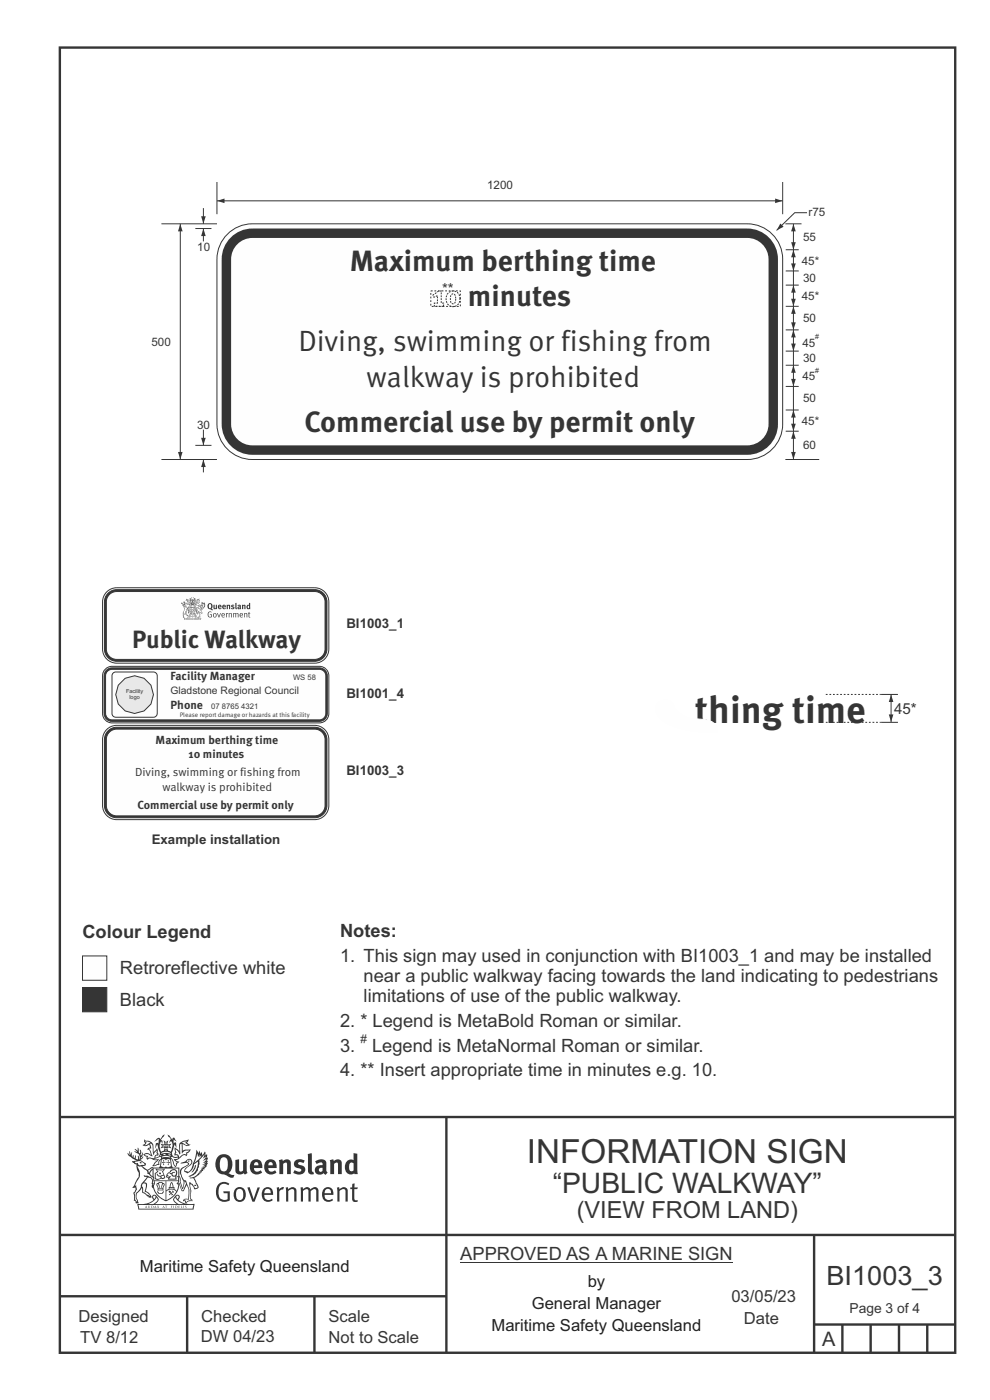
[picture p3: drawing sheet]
<svg xmlns="http://www.w3.org/2000/svg" width="210mm" height="297mm" viewBox="0 0 210 297" stroke-linecap="round" stroke-linejoin="round" font-family="sans-serif">
<path d="M48.6 49.3a7.5 7.5 0 0 1 4.9-1.8h105a7.5 7.5 0 0 1 7.5 7.5v35a7.5 7.5 0 0 1-7.5 7.5h-105a7.5 7.5 0 0 1-7.5-7.5v-35a7.5 7.5 0 0 1 2.6-5.7z" fill-rule="evenodd" fill="#fefefe" stroke="#373435" stroke-width=".21"/>
<path d="M48.6 50.7a6.5 6.5 0 0 1 4.9-2.2h105a6.5 6.5 0 0 1 6.5 6.5v35a6.5 6.5 0 0 1-6.5 6.5h-105a6.5 6.5 0 0 1-6.5-6.5v-35a6.5 6.5 0 0 1 1.6-4.3z" fill-rule="evenodd" fill="#373435"/>
<path d="M50.1 52.1a4.5 4.5 0 0 1 3.4-1.6h105a4.5 4.5 0 0 1 4.5 4.5v35a4.5 4.5 0 0 1-4.5 4.5h-105a4.5 4.5 0 0 1-4.5-4.5v-35a4.5 4.5 0 0 1 1.1-2.9z" fill-rule="evenodd" fill="#fefefe"/>
<path d="M12.7 10.1h189.9v276.9h-189.9z" fill="none" stroke="#373435" stroke-width=".51"/>
<path d="M17.5 209.5h5.2v5.1h-5.2z" fill-rule="evenodd" fill="#373435" stroke="#373435" stroke-width=".21"/>
<path d="M17.5 202.8h5.2v5.2h-5.2z" fill-rule="evenodd" fill="#fefefe" stroke="#373435" stroke-width=".21"/>
<path d="M189 147.3v5.9" fill="none" stroke="#373435" stroke-width=".21"/>
<g fill="#373435">
<path d="M188.5 151.6h1l-.5 1.5z"/>
<path d="M189 147.3l.5 1.6h-1z"/>
</g>
<path d="M46 38.6v6.8M166 38.6v6.8M34.2 47.5h11.8M34.2 97.5h11.8M43.1 91.1v3.4M186.9 147.3h3.6M186.9 153.2h3.6" fill="none" stroke="#373435" stroke-width=".21"/>
<path d="M175.2 153.2h11.7M175.2 147.3h11.7" fill="none" stroke="#373435" stroke-width=".21" stroke-dasharray=".4 .4" stroke-linecap="butt"/>
<path d="M139.6 149.2a1.99 1.99 0 0 1 3.3 .8 5.8 5.8 0 0 0 5.7 2.6 4.2 4.2 0 0 1 3.3 1.3l.2 .7-.1 .8a25.8 25.8 0 0 1-10.2-1.8 4.4 4.4 0 0 1-2.7-3.4z" fill-rule="evenodd" fill="#fefefe" stroke="#fefefe" stroke-width=".21"/>
<path d="M42.7 92.9h.9l-.5 1.6z" fill="#373435"/>
<path d="M46 42.6h120" fill="none" stroke="#373435" stroke-width=".21"/>
<g fill="#373435">
<path d="M46 42.6l1.6-.5v1z"/>
<path d="M164.4 42.1l1.6 .5-1.6 .5z"/>
</g>
<path d="M171.2 45.1h-2.6l-3.9 3.8" fill="none" stroke="#373435" stroke-width=".21"/>
<path d="M165.5 47.4l.7 .7-1.5 .8z" fill="#373435"/>
<path d="M41.4 48.5h3.5M41.4 94.5h3.5M43.1 97.5v2.7" fill="none" stroke="#373435" stroke-width=".21"/>
<path d="M43.1 97.5l.5 1.6h-.9z" fill="#373435"/>
<path d="M43.1 44.1v3.4" fill="none" stroke="#373435" stroke-width=".21"/>
<path d="M42.7 45.9h.9l-.5 1.6z" fill="#373435"/>
<path d="M43.1 48.5v2.7" fill="none" stroke="#373435" stroke-width=".21"/>
<path d="M43.1 48.5l.5 1.6h-.9z" fill="#373435"/>
<path d="M38.2 47.5v50M166.6 47.5h3.4" fill="none" stroke="#373435" stroke-width=".21"/>
<g fill="#373435">
<path d="M37.8 95.9h.9l-.5 1.6z"/>
<path d="M38.2 47.5l.5 1.6h-.9z"/>
</g>
<path d="M168.3 87v4.5" fill="none" stroke="#373435" stroke-width=".21"/>
<g fill="#373435">
<path d="M167.8 89.9h1l-.5 1.6z"/>
<path d="M168.3 87l.5 1.6h-1z"/>
</g>
<path d="M166.7 87h2.7M166.7 91.5h2.7M168.3 91.5v6" fill="none" stroke="#373435" stroke-width=".21"/>
<g fill="#373435">
<path d="M168.3 91.5l.5 1.6h-1z"/>
<path d="M167.8 95.9h1l-.5 1.6z"/>
</g>
<path d="M168.3 77.5v9.5M166.6 97.5h7.2M166.7 82h2.7" fill="none" stroke="#373435" stroke-width=".21"/>
<g fill="#373435">
<path d="M167.8 80.4h1l-.5 1.6z"/>
<path d="M168.3 77.5l.5 1.6h-1z"/>
</g>
<path d="M166.7 77.5h2.7M166.7 74.5h2.7M168.3 70v7.5" fill="none" stroke="#373435" stroke-width=".21"/>
<g fill="#373435">
<path d="M167.8 72.9h1l-.5 1.6z"/>
<path d="M168.3 70l.5 1.6h-1z"/>
</g>
<path d="M166.7 70h2.7M168.3 65v5" fill="none" stroke="#373435" stroke-width=".21"/>
<g fill="#373435">
<path d="M168.3 65l.5 1.6h-1z"/>
<path d="M167.8 68.4h1l-.5 1.6z"/>
</g>
<path d="M166.7 65h2.7M168.3 60.5v4.5" fill="none" stroke="#373435" stroke-width=".21"/>
<g fill="#373435">
<path d="M167.8 63.4h1l-.5 1.6z"/>
<path d="M168.3 60.5l.5 1.6h-1z"/>
</g>
<path d="M166.7 57.5h2.7M168.3 53v7.5M166.7 60.5h2.7" fill="none" stroke="#373435" stroke-width=".21"/>
<g fill="#373435">
<path d="M167.8 55.9h1l-.5 1.6z"/>
<path d="M168.3 53l.5 1.6h-1z"/>
</g>
<path d="M166.7 53h2.7M168.3 47.5v5.5" fill="none" stroke="#373435" stroke-width=".21"/>
<g fill="#373435">
<path d="M168.3 47.5l.5 1.6h-1z"/>
<path d="M167.8 51.4h1l-.5 1.6z"/>
</g>
<path d="M91.4 61.7h6.2v3.3h-6.2z" fill="none" stroke="#373435" stroke-width=".21" stroke-dasharray=".4 .4" stroke-linecap="butt"/>
<path d="M22.3 141.9l.9-.5h.6h44a2.01 2.01 0 0 1 2 2v8a2.01 2.01 0 0 1-2 2h-44a2.01 2.01 0 0 1-2-2v-8v-.6z" fill-rule="evenodd" fill="#fefefe" stroke="#373435" stroke-width=".21"/>
<path d="M22.6 142.2l.7-.5h.5h44a1.69 1.69 0 0 1 1.6 1.7v8a1.69 1.69 0 0 1-1.6 1.6h-44a1.69 1.69 0 0 1-1.7-1.6v-8v-.5z" fill-rule="evenodd" fill="#373435" stroke="#373435" stroke-width=".21"/>
<path d="M23 142.3l.8-.3h44a1.37 1.37 0 0 1 1.3 1.4v8a1.37 1.37 0 0 1-1.3 1.3h-44a1.37 1.37 0 0 1-1.4-1.3v-8l.1-.5z" fill-rule="evenodd" fill="#fefefe" stroke="#373435" stroke-width=".21"/>
<path d="M24 142.8l.6-.2h8a.8 .8 0 0 1 .8 .8v8a.8 .8 0 0 1-.8 .8h-8a.8 .8 0 0 1-.8-.8v-8z" fill="none" stroke="#373435" stroke-width=".21"/>
<path d="M25.8 144.6l.8-.7 2-.5 2 .5 1.4 1.5 .6 2-.6 2-1.4 1.4-2 .6-2-.6-1.5-1.4-.5-2 .5-2z" fill-rule="evenodd" fill="#e6e7e8" stroke="#373435" stroke-width=".21"/>
<path d="M22.9 154.5l1.2-.5 .7-.1h42a3 3 0 0 1 3 3v14a3 3 0 0 1-3 3h-42a3 3 0 0 1-3-3v-14a3 3 0 0 1 1.1-2.4z" fill-rule="evenodd" fill="#fefefe" stroke="#373435" stroke-width=".21"/>
<path d="M23.1 154.9l1.1-.6h.6h42a2.61 2.61 0 0 1 2.6 2.6v14a2.61 2.61 0 0 1-2.6 2.6h-42a2.61 2.61 0 0 1-2.6-2.6v-14a2.6 2.6 0 0 1 .9-2z" fill-rule="evenodd" fill="#373435" stroke="#373435" stroke-width=".21"/>
<g fill="#fefefe" stroke="#373435" stroke-width=".21">
<path d="M23.2 155.3l1-.5 .6-.1h42a2.21 2.21 0 0 1 2.2 2.2v14a2.21 2.21 0 0 1-2.2 2.2h-42a2.21 2.21 0 0 1-2.2-2.2v-14v-.6z" fill-rule="evenodd"/>
<path d="M22.4 125.8a3 3 0 0 1 2.4-1.1h42a3 3 0 0 1 3 3v10a3 3 0 0 1-3 3h-42a3 3 0 0 1-3-3v-10v-.7z" fill-rule="evenodd"/>
</g>
<path d="M22.7 126.1a2.6 2.6 0 0 1 2.1-1h42a2.61 2.61 0 0 1 2.6 2.6v10a2.61 2.61 0 0 1-2.6 2.6h-42a2.61 2.61 0 0 1-2.6-2.6v-10v-.6z" fill-rule="evenodd" fill="#373435" stroke="#373435" stroke-width=".21"/>
<path d="M23.2 126.1l1-.5 .6-.1h42a2.21 2.21 0 0 1 2.2 2.2v10a2.21 2.21 0 0 1-2.2 2.2h-42a2.21 2.21 0 0 1-2.2-2.2v-10v-.6z" fill-rule="evenodd" fill="#fefefe" stroke="#373435" stroke-width=".21"/>
<g fill="#373435">
<path d="M44.4 128.2a.45 .45 0 0 0-.1 .5 .45 .45 0 0 0 .4 .3l.1-.7zM44.1 128.1a.63 .63 0 0 1 1 .2 .63 .63 0 0 1-.3 .9l.4 .1-.1 .1h-.3a.78 .78 0 0 1-.7-.4 .78 .78 0 0 1 0-.9z" fill-rule="evenodd"/>
<path d="M45.3 128.3h.2l.1 .8 .2-.1v-.7h.2l.1 .9h-.7z" fill-rule="evenodd"/>
<path d="M46.5 128.5v.2h.3l-.1-.2zM46.3 128.4a.41 .41 0 0 1 .5-.1 .41 .41 0 0 1 .2 .5h-.5v.2h.4l.1 .1a.49 .49 0 0 1-.7 0 .49 .49 0 0 1 0-.7z" fill-rule="evenodd"/>
<path d="M47.4 128.5v.2h.3l-.1-.2zM47.2 128.4a.41 .41 0 0 1 .6-.1 .41 .41 0 0 1 .1 .5h-.5v.2h.4l.1 .1a.49 .49 0 0 1-.7 0 .49 .49 0 0 1 0-.7z" fill-rule="evenodd"/>
<path d="M48.1 128.3l.2 .1a.29 .29 0 0 1 .3-.1 .29 .29 0 0 1 .2 .2v.7h-.2l-.1-.7-.2 .1v.6h-.2z" fill-rule="evenodd"/>
<path d="M49.1 128.4l.3-.1 .3 .1-.1 .1h-.3a.37 .37 0 0 1 .4 .5 .37 .37 0 0 1-.5 .2l-.2-.1 .1-.1h.4a.45 .45 0 0 1-.4-.6z" fill-rule="evenodd"/>
<path d="M49.9 127.9h.3v1.1l.1 .2-.4-.1z" fill-rule="evenodd"/>
<path d="M50.7 128.8l-.1 .2h.2l.1-.2zM50.4 128.4a.41 .41 0 0 1 .4-.1 .41 .41 0 0 1 .3 .3l.1 .5-.2 .2-.1-.1a.3 .3 0 0 1-.5-.1 .3 .3 0 0 1 .2-.4h.3l-.1-.2-.3 .1z" fill-rule="evenodd"/>
<path d="M51.3 128.3l.3 .1a.29 .29 0 0 1 .3-.1 .29 .29 0 0 1 .2 .2v.7h-.3v-.7l-.2 .1v.6h-.3z" fill-rule="evenodd"/>
<path d="M52.6 128.6v.4h.2v-.5zM52.8 127.9h.3v1.3a.69 .69 0 0 1-.8-.4l.2-.4 .3-.1z" fill-rule="evenodd"/>
<path d="M44.2 129.8l.4-.1 .3 .1-.1 .1a.47 .47 0 0 0-.6 .5 .47 .47 0 0 0 .6 .4v-.4l-.3-.1h.4v.6a.64 .64 0 0 1-.8-.2 .64 .64 0 0 1 .1-.9z" fill-rule="evenodd"/>
<path d="M45.4 130.3l.1 .6a.31 .31 0 0 0 .3-.4 .31 .31 0 0 0-.4-.2zM45.1 130.5a.45 .45 0 0 1 .9 0 .45 .45 0 0 1-.9 0z" fill-rule="evenodd"/>
<path d="M46 130.1h.2l.2 .7 .3-.7h.1l-.3 .9h-.1z" fill-rule="evenodd"/>
<path d="M47.2 130.2l-.1 .2h.4l-.1-.2zM47.1 130.2l.4-.1 .2 .2v.3h-.6a.36 .36 0 0 0 .6 .3 .42 .42 0 0 1-.7-.1z" fill-rule="evenodd"/>
<path d="M47.9 130.1h.2v.1l.3-.1-.3 .2v.7h-.2z" fill-rule="evenodd"/>
<path d="M48.5 130.1l.7 .1v.8h-.2v-.7l-.1-.1-.2 .1v.7h-.2z" fill-rule="evenodd"/>
<path d="M49.4 130.1h1.1l.1 .9h-.2l-.1-.8-.2 .1v.7h-.2l-.1-.8-.2 .1v.7h-.1z" fill-rule="evenodd"/>
<path d="M51 130.2v.2h.4l-.1-.2zM50.9 130.2l.4-.1 .2 .2v.3h-.5a.36 .36 0 0 0 .5 .3 .42 .42 0 0 1-.6-.1z" fill-rule="evenodd"/>
<path d="M51.8 130.1l.6 .1 .1 .8h-.2v-.7l-.1-.1-.3 .1v.7h-.1z" fill-rule="evenodd"/>
<path d="M52.8 129.8h.1v.3h.2l-.2 .1v.6l.2 .1-.1 .1-.2-.1-.1-.7h-.1z" fill-rule="evenodd"/>
<path d="M39.5 127.1l.4 .1-.4 .2 .1-.2zM39.8 127.3l.2 .1 .1 .6 .2-.3a.5 .5 0 0 1-.6 .5v-.1l-.2-.1 .5 .1-.2-.5h.1zM39.5 127v.2l-.1 .2 .4-.1v.2l-.1 .2 .2 .3-.5-.1 .3 .4h.6l-.3 .4h.2l.2-.1 .2-.3-.2 .3-.3 .1 .3-.5-.3 .1 .4-.2-.3 .1 .2-.3-.1-.3-.2 .3a.63 .63 0 0 0-.6-.9z" fill-rule="evenodd"/>
<path d="M41.9 127.2l.3-.1-.2 .1 .3 .2zM41.8 127.3l.1 .6 .4-.2-.2 .3-.4 .2-.2-.2v-.4l.3 .3zM41.4 127.5v.5l.2 .1h-.4l.4 .1h-.3l.3 .3-.1 .2-.4-.5 .4 .6 .2-.4-.2-.1 .6-.2 .3-.3v-.2l-.5 .1v-.4l.3 .1 .2-.1-.2-.1 .1-.1a.5 .5 0 0 0-.5 .2 .5 .5 0 0 0-.1 .5z" fill-rule="evenodd"/>
<path d="M41 128.3l.1 .2-.1 .2z" fill-rule="evenodd"/>
<path d="M40.7 128.3l.1 .2-.1 .2z" fill-rule="evenodd"/>
<path d="M40.6 128.3h.5v.2a.34 .34 0 0 1-.2 .3 .34 .34 0 0 1-.3-.1zM40.5 128.1l-.1 .7h.9l-.1-.7z" fill-rule="evenodd"/>
<path d="M40.6 129.4h.1zM40.3 128.9l.1 .1-.2 .2v.3h.2l.1-.1-.2-.2 .4 .1-.1-.2 .1-.1zM40.2 128.9h.6l-.1 .2 .1 .4h-.7v-.3l.2-.2z" fill-rule="evenodd"/>
<path d="M41 129.2l.5-.2-.1 .3-.1-.1 .1-.1-.3 .1 .4 .2v.1h-.4v-.2l-.2 .1zM40.9 129.2l.1 .4h.4a.31 .31 0 0 0 .2-.5 .31 .31 0 0 0-.5 0z" fill-rule="evenodd"/>
<path d="M41.1 130.1l.2 .1zM41.2 129.8l.1 .2h-.2zM41.2 129.7l-.4 .6 .4-.1 .3 .2z" fill-rule="evenodd"/>
<path d="M41 130.3l.2 .1 .1-.1-.1 .3-.2-.1 .1-.1z" fill-rule="evenodd"/>
<path d="M40.6 129.9v.2zM40.4 130.2l.3 .2h-.3zM40.3 129.9l.1 .2zM40.4 130.2h.2zM40.4 129.8h.2l-.1 .3zM40.2 129.8l.1 .3a.22 .22 0 0 0 .1 .3 .22 .22 0 0 0 .3 0 .22 .22 0 0 0 0-.3 .26 .26 0 0 0-.1-.3 .26 .26 0 0 0-.4 0z" fill-rule="evenodd"/>
<path d="M40.4 129.1l.1 .1z" fill-rule="evenodd"/>
<path d="M42.7 128.7v.2l-.2 .2z" fill-rule="evenodd"/>
<path d="M42.2 128.4h.3l-.4 .5-.1 .2 .2 .1 .7-.8a.88 .88 0 0 1-.6 .9l.5-.1 .2-.9 .3-.4-.1 .3 .2-.1-.2 .3 .2-.1-.2 .2h.2l-.3 .1h.3l-.3 .1h.3l-.3 .1v.2l-.3 .3-.4 .2a.47 .47 0 0 1 .4 .6l-.5-.4 .2 1.2-.4 .1-.1-.1h.3v-.5l-.1-.6a.65 .65 0 0 1-.1-1l.2-.2zM41.6 129.4l.3 .8 .1-.5 .1 .1-.2 .5-.2-.5h-.1zM42.8 127.9l.1 .2 .1-.1 .1 .1-.4 .4zM41.8 128.5l.5 .1a.63 .63 0 0 0-.6 .4 .63 .63 0 0 0 .3 .7l-.1 .4-.1-.6-.3-.1v.4l.3 .5h.2l.2-.4 .1 .2a.65 .65 0 0 1-.4 .9l.3 .1 .3-.1-.1-1.1 .3 .3 .2-.1v-.2a.42 .42 0 0 1-.1-.4 .42 .42 0 0 1 .3-.3l.4-.7-.2-.7-.1 .2-.1-.2v.2l-.1-.3-.1 .2-.1-.2-.3 1-.2 .4-.2-.2 .4-.3v-.3z" fill-rule="evenodd"/>
<path d="M42.7 129.9l.1 .1z" fill-rule="evenodd"/>
<path d="M39.1 131.2h3.5v.2h-3.5zM39.7 131.1l.6-.3-.3 .3zM40 130.6h.2l-.1 .2zM41.5 130.7l.5 .4-.5-.1-.1-.1zM41.5 130.6h.2l-.1 .2zM39 131.1l.1 .4h3.5l.1-.4-.9-.1-.2-.1 .1-.3-.1-.1-.3 .3 .3 .3h-1.5l.3-.3-.3-.3-.1 .1 .1 .3-.3 .1z" fill-rule="evenodd"/>
<path d="M39.6 131.2l-.1 .2h.2z" fill-rule="evenodd"/>
<path d="M39.7 131.2l.1 .2 .1-.2-.1 .2z" fill-rule="evenodd"/>
<path d="M39.9 131.3l.1 .1zM39.9 131.2v.2h.1z" fill-rule="evenodd"/>
<path d="M40.2 131.2l-.1 .2h.2z" fill-rule="evenodd"/>
<path d="M40.3 131.2l.1 .2h-.1z" fill-rule="evenodd"/>
<path d="M40.7 131.2l-.1 .2h.2z" fill-rule="evenodd"/>
<path d="M40.8 131.2h.1v.2z" fill-rule="evenodd"/>
<path d="M41.2 131.2v.2z" fill-rule="evenodd"/>
<path d="M41.3 131.2l.1 .2z" fill-rule="evenodd"/>
<path d="M41.5 131.3v.1zM41.4 131.2v.2h.2z" fill-rule="evenodd"/>
<path d="M41.6 131.2l.1 .2z" fill-rule="evenodd"/>
<path d="M41.8 131.2l.1 .2z" fill-rule="evenodd"/>
<path d="M42 131.2v.2z" fill-rule="evenodd"/>
<path d="M42.1 131.2v.2z" fill-rule="evenodd"/>
<path d="M40.6 127.9l.3-.1 .3 .1zM41 127.9l.2 .2zM40.7 128h.1zM40.8 127.7h.1zM40.7 127.4l.1 .1zM40.8 127.2l.1 .1zM40.8 127.5l.1 .2zM40.9 127.4v.1zM40.6 127.4l.1 .1zM41 127.4l.1 .1zM40.1 127.1l.3-.1-.3 .6 .2-.3 .2 .8h.7l.2-.8 .1 .2-.1-.5 .1 .1-.6-.4a.3 .3 0 0 1 .3 .2 .3 .3 0 0 1-.2 .3l.2-.1 .1 .2-.1 .5-.3-.3 .3 .1-.1-.2 .1-.1h-.2v-.2l-.1 .1-.2-.1 .1 .2h-.3l.1 .1-.1 .2 .3-.1-.3 .3 .1-.7v.2a.35 .35 0 0 1 .2-.6l-.3 .3-.1-.1z" fill-rule="evenodd"/>
<path d="M39 128.7l1 .8v.4v-.1a.45 .45 0 0 0-.6-.5l.2 .1-.4 .6a.73 .73 0 0 0-.2 1 .51 .51 0 0 1 0-.8l-.1-.2 .1-.3a.78 .78 0 0 0 0-1zM39.4 129.8l.2 .1-.1 .4 .3 .3-.4-.2zM38.9 128.5l.3-.1 .3 .2h-.4zM38.4 127.9l.6 .5h-.3a1.18 1.18 0 0 1 0 1.7l.2 .1-.1 .7 .1 .2 .2-.1a.51 .51 0 0 1 .2-.8l.1 .2 .5 .3-.3-.4v-.5h-.2l.3-.4 .3 .2v.5a.55 .55 0 0 0-.2-.9l.2-.3-.2 .2-.1-.1 .3-.2-.3 .1-.4-.2 .3-.2-.4-.2 .2-.1h-.2l.2-.3-.2 .2v-.4v.2l-.1-.4-.1 .2-.1-.1 .1 .2h-.2l.3 .2 .1 .3-.1-.3v.3l-.2-.3-.1 .2v-.2l-.1 .1v-.3l-.1 .2-.1-.3v.3z" fill-rule="evenodd"/>
<path d="M39.2 128.5h.1z" fill-rule="evenodd"/>
<path d="M40 128.8h1.7v.6l-.1-.5h-1.5v.7h1.5v-.2v.4v-.1h-.7v1.2a1.33 1.33 0 0 0 .8-1.1 .88 .88 0 0 1-1.2 1l-.3-.4-.2-.9 .2 .9 .6 .5v-1.2h-.7z" fill-rule="evenodd"/>
<circle cx="42.3" cy="128.4" r=".05"/>
</g>
<path d="M12.7 237h189.8M94.7 236.9v50.1M12.7 262h190M12.7 275h82M39.7 275v12M66.7 275v12M172.7 262v25M172.7 281h30M178.7 281v6M184.7 281v6M190.7 281v6M196.7 281v6" fill="none" stroke="#373435" stroke-width=".51"/>
<g fill="#373435">
<path d="M47 245.7a2.55 2.55 0 0 0 0 2.7l.3 .1a.81 .81 0 0 0 1-.9v-.6a1.04 1.04 0 0 0-1.1-1.5zM46.3 245.3a1.82 1.82 0 0 1 2.1-.2 1.82 1.82 0 0 1 .9 1.9 2.29 2.29 0 0 1-.8 1.9l.7 .3h.5l-.2 .6a2.87 2.87 0 0 1-2-.7 2.12 2.12 0 0 1-1.7-3.1z" fill-rule="evenodd"/>
<path d="M49.9 246.1l.8-.2v2a.46 .46 0 0 0 .3 .6 .46 .46 0 0 0 .6-.2v-2.2l.7-.2v2.4l.2 .5-.5 .4-.3-.3a1.02 1.02 0 0 1-1.2 .2 1.02 1.02 0 0 1-.6-1.1z" fill-rule="evenodd"/>
<path d="M54 246.7l-.1 .5h.9a.49 .49 0 0 0-.2-.6 .49 .49 0 0 0-.6 .1zM53.4 246.4a1.34 1.34 0 0 1 1.6-.3 1.34 1.34 0 0 1 .6 1.5v.2h-1.7a.77 .77 0 0 0 .5 .8 .77 .77 0 0 0 .9-.3l.3 .4a1.59 1.59 0 0 1-2 .2 1.59 1.59 0 0 1-.5-2z" fill-rule="evenodd"/>
<path d="M57 246.7l-.1 .5h1a.49 .49 0 0 0-.2-.6 .49 .49 0 0 0-.7 .1zM56.4 246.4a1.34 1.34 0 0 1 1.6-.3 1.34 1.34 0 0 1 .7 1.5v.2h-1.8a.77 .77 0 0 0 .5 .8 .77 .77 0 0 0 .9-.3l.4 .4a1.59 1.59 0 0 1-2.1 .2 1.59 1.59 0 0 1-.5-2z" fill-rule="evenodd"/>
<path d="M59.2 246.1l.7-.2 .1 .4a.95 .95 0 0 1 1-.3 .95 .95 0 0 1 .7 .8v2.3h-.8v-2.3a.46 .46 0 0 0-.8 .1v2.2h-.8z" fill-rule="evenodd"/>
<path d="M62.6 246.3a1.75 1.75 0 0 1 2-.1l-.2 .5-.6-.2a.43 .43 0 0 0-.6 .3l.4 .3a1.04 1.04 0 0 1 1.2 1.2 1.04 1.04 0 0 1-1.4 .9l-1.2-.4 .3-.6 1 .4 .4-.4a.88 .88 0 0 0-1-.5l-.4-.2-.1-.4z" fill-rule="evenodd"/>
<path d="M65.3 244.8l.8-.2 .1 3.8 .3 .2 .1 .5a.88 .88 0 0 1-1-.1 .88 .88 0 0 1-.3-1z" fill-rule="evenodd"/>
<path d="M67.8 247.8a.43 .43 0 0 0-.1 .7 .43 .43 0 0 0 .7-.1v-.7zM66.8 246.4a1.7 1.7 0 0 1 2.4 .1v1.8l.3 .4-.4 .5-.5-.3a1.03 1.03 0 0 1-1.7-.2 1.03 1.03 0 0 1 .8-1.5h.7v-.4a.8 .8 0 0 0-1.2 .1z" fill-rule="evenodd"/>
<path d="M70 246.1l.7-.2 .1 .4a.95 .95 0 0 1 1-.3 .95 .95 0 0 1 .7 .8v2.3h-.8v-2.3a.46 .46 0 0 0-.8 .1v2.2h-.8z" fill-rule="evenodd"/>
<path d="M74.3 246.7a1.48 1.48 0 0 0 0 1.7h.5l.2-.1v-1.5l-.3-.2zM75 244.6l.8 .2 .1 4.3h-.7l-.1-.2a1.26 1.26 0 0 1-1.4 0 1.26 1.26 0 0 1-.5-1.3 1.29 1.29 0 0 1 .4-1.3 1.29 1.29 0 0 1 1.4-.2z" fill-rule="evenodd"/>
<path d="M46.4 251.1a1.72 1.72 0 0 1 2.3 0l-.3 .3a1.24 1.24 0 0 0-1.4-.1 1.24 1.24 0 0 0-.6 1.3 1.49 1.49 0 0 0 1.2 2l.7-.2v-1.3h-.8l-.1-.4h1.3v2a1.93 1.93 0 0 1-2.2-.1 1.93 1.93 0 0 1-.7-2.2l.2-.7z" fill-rule="evenodd"/>
<path d="M50.4 252.4a1.65 1.65 0 0 0 .2 2.2 .99 .99 0 0 0 1-1.5 .78 .78 0 0 0-.4-.8 .78 .78 0 0 0-.8 .1zM50 252.1a1.33 1.33 0 0 1 1.6-.1 1.33 1.33 0 0 1 .5 1.5 1.31 1.31 0 0 1-1.3 1.5 1.31 1.31 0 0 1-1.2-1.6v-.5z" fill-rule="evenodd"/>
<path d="M52.5 251.9l.4-.1 .9 2.6 .8-2.5h.5l-1.1 3h-.5z" fill-rule="evenodd"/>
<path d="M56.3 252.4l-.2 .7h1.3a.7 .7 0 0 0-.3-.8 .7 .7 0 0 0-.8 .1zM55.9 252.2a1.22 1.22 0 0 1 1.5-.2 1.22 1.22 0 0 1 .5 1.5h-1.8a.93 .93 0 0 0 .5 1 .93 .93 0 0 0 1.1-.2l.2 .3a1.43 1.43 0 0 1-1.8 .1 1.43 1.43 0 0 1-.6-1.7z" fill-rule="evenodd"/>
<path d="M58.7 252l.4-.2 .1 .5 .4-.3 .6-.2-.2 .6a.66 .66 0 0 0-.8 .6v1.9h-.4z" fill-rule="evenodd"/>
<path d="M60.6 252l.4-.2 .1 .5a.94 .94 0 0 1 1-.4 .94 .94 0 0 1 .8 .7v2.3h-.5l-.1-2.5a.81 .81 0 0 0-1.2 .3v2.2h-.4z" fill-rule="evenodd"/>
<path d="M63.7 251.9l.5-.1 .1 .5 .4-.3a.78 .78 0 0 1 1.1 .3 .9 .9 0 0 1 1-.5 .9 .9 0 0 1 .8 .8v2.3h-.5l-.1-2.5a.67 .67 0 0 0-1.1 .3v2.2h-.5v-2.4l-.4-.2-.7 .4v2.2h-.5z" fill-rule="evenodd"/>
<path d="M69 252.4l-.1 .7h1.3a.7 .7 0 0 0-.3-.8 .7 .7 0 0 0-.9 .1zM68.7 252.2a1.22 1.22 0 0 1 1.5-.2 1.22 1.22 0 0 1 .5 1.5h-1.8a.93 .93 0 0 0 .4 1 .93 .93 0 0 0 1.2-.2l.1 .3a1.44 1.44 0 0 1-1.7 .1 1.44 1.44 0 0 1-.6-1.7z" fill-rule="evenodd"/>
<path d="M71.4 252l.5-.2 .1 .5a.94 .94 0 0 1 1-.4 .94 .94 0 0 1 .8 .7v2.3h-.5l-.1-2.5a.81 .81 0 0 0-1.2 .3v2.2h-.4z" fill-rule="evenodd"/>
<path d="M74.7 251.2l.5-.2v.9h.7l-.1 .4h-.6v2.2l.1 .1h.5l.1 .3a.75 .75 0 0 1-1.2-.6v-2h-.4v-.4h.4z" fill-rule="evenodd"/>
<path d="M30.8 242.1l1.1 .3-.9 .5h-.4l.6-.5zM31.8 242.7l.2-.1a2.44 2.44 0 0 1 .4 2l.1 .4 .7-1-.1 .6 .3 .3a.57 .57 0 0 0-.6 .8l-1-.2-.5 .2 .2-.5-.8-.2 .7-.2 .9 .5 .1-.1-.6-1.3-.2-.1 .5-.1zM30.7 241.7l-.1 .4 .2 .4-.6 .4a1.04 1.04 0 0 0 1.4-.1l.2 .7h-.3l-.2 .4a.94 .94 0 0 1 .8 1.1l-.2-.1a1.16 1.16 0 0 0-1.5-.1l.3 .4 .4 .2 .1 .5 .2 .1 .1-.1a.94 .94 0 0 1 1.1 .2h.8l-1.2 1.2a1.13 1.13 0 0 0 1.2-.2l.4-.1-.1-.4 .5-.7a.83 .83 0 0 0-.6 1.1l-.3-.1-.7 .3 1.1-1.4-.5 .2-.5-.1 1.3-.5-.1-.2-.9 .4v-.3l.2-.2 .3 .1 .1-.3-.2-.4v-.6l-.1-.3-.7 .9v-.7a1.42 1.42 0 0 0-1.6-1.8z" fill-rule="evenodd"/>
<path d="M38.5 242.5l.5-.3 .7-.1-.6 .3 .8 .5h-.3zM38.3 242.7h.2l.1 2a1.69 1.69 0 0 1 1.6-.7l-.8 .5 .1 .5a1.1 1.1 0 0 0-1.5 .6l-.1-.5-.2-.2h-.5l.3-.4-.3-.7a1.42 1.42 0 0 1 .8 1.1l.2-.1zM37.1 243.4l.1 1-.2 .3 .1 .5 .5-.1 .1 .2a.96 .96 0 0 1-1.1-.1l-.1 .1a1.06 1.06 0 0 0 1.3 .2v.1a.72 .72 0 0 1-1 .2l.3 .5 .6 .3-.4 .1-.1 .7-.2-.4-.4-1.1-.4-.4 .4 .9a1.54 1.54 0 0 0 .7 1.2l.2-.3a.58 .58 0 0 1 .4-.7l.2-.2h-.3l-.5-.3 .9-.5a.93 .93 0 0 1 1.2-.5v.2l.2-.1 .1-.5a.99 .99 0 0 0 .7-.9l-1.3 .1-.3 .3-.1-1.5 .9 .4 .9-.3h-.4l-.5-.4 .4-.7-.6 .2a1.46 1.46 0 0 0-1.4 2.1v.4l-.2-.4z" fill-rule="evenodd"/>
<path d="M35.6 246.1l.2 .1-.1 .4h.4l-.4 .1v.5l-.1-.6h-.3l.3-.1z" fill-rule="evenodd"/>
<path d="M34.6 246.1l.2 .1v.3l.3 .1h-.3l-.1 .6v-.5l-.4-.1h.4z" fill-rule="evenodd"/>
<path d="M34.3 246a.57 .57 0 0 1 .9 .2 .57 .57 0 0 1 .9-.2l.2 1.4-.2 .1a.57 .57 0 0 1-.9-.1 .69 .69 0 0 1-1.1 0zM34.2 245.3l-.3 2.1-.2 .4h3l-.2-.4-.3-2.1h-.2v.3l-.8-.1-.8 .1v-.3z" fill-rule="evenodd"/>
<path d="M34.2 249.6a.3 .3 0 0 0 .6 0 .3 .3 0 0 0-.6 0zM33.3 248.2l.3 .3-.3 .3a.79 .79 0 0 0 0 1.3l.8-.2-.1-.3a.55 .55 0 0 1-.7-.6h.1l.2 .3 .3 .1 .8-.2-.4-.7 .4-.3-.7 .1zM33 247.9l1.1 .2 .9-.2-.4 .7 .4 1.1a.56 .56 0 0 1-.8 .3l-.2 .1a.73 .73 0 0 1-.9 .1 .73 .73 0 0 1-.3-.9v-.4l.6-.4z" fill-rule="evenodd"/>
<path d="M35.6 249.1l.7-.5a.58 .58 0 0 1 1-.1 .58 .58 0 0 1-.4 .9l-.3-.3a.43 .43 0 0 1 .6-.3v-.1a.57 .57 0 0 0-.8 .2l-.2-.1-.3 .2 .4 .1a.55 .55 0 0 0 .9 .4v.6h-1.3l.3-.4-.1-.2-.6 .1 .2-.2-.2-.1zM35.4 249l-.1 .2a.39 .39 0 0 0 .2 .7l.3-.1-.2 .5h1.9l-.1-.8a.86 .86 0 0 0-.1-1.4 .86 .86 0 0 0-1.3 .4z" fill-rule="evenodd"/>
<path d="M36 252h.8v.2h-.8zM36.4 251l.2 .8h-.4zM36.4 250.7l-.3 .5-.1 .6h-.2v.4l-.7 .4 .2 .2a1.48 1.48 0 0 1 2.1 .1l.2-.1-.6-.5v-.5h-.2l-.1-.6z" fill-rule="evenodd"/>
<path d="M35.8 252.6l.4 .1 .1 .3 .3-.2-.2-.2a.38 .38 0 0 1 .5 .5l-.2-.2-.3 .3 .3 .2-.3 .2-.1-.3-.4 .3-.1-.2 .4-.3-.1-.1-.2 .1z" fill-rule="evenodd"/>
<path d="M34.5 251.2h.2v.2l-.2 .6h-.2zM33.6 252.5h.9v.2a.55 .55 0 0 1-.8 .4v-.2h-.2zM33.4 251.2h.2l.2 .8h-.2zM33.6 252.2h.8l.1 .1-.8 .1zM33.8 250.9h.5l-.2 1.1h-.1zM33.3 251l-.1 .3 .3 1.2a.48 .48 0 0 0-.1 .5 .48 .48 0 0 0 .5 .3l.5-.1a.49 .49 0 0 0 .2-.7l.3-1.2-.1-.3a1.42 1.42 0 0 0-1.5 0z" fill-rule="evenodd"/>
<path d="M33.7 248.8h.4l.1 .3h-.3z" fill-rule="evenodd"/>
<path d="M41.3 247.3l.3-.2-.2 .9-.6 .7h-.2l.5-.7z" fill-rule="evenodd"/>
<path d="M39.7 246.2l.3-.2 .5 .2a.88 .88 0 0 1-.6 1.1 1.22 1.22 0 0 0-.8 1.3l.5 .2a.72 .72 0 0 0 .9-.4l.5-.8 .2-.6 .8-.6v.3a2.85 2.85 0 0 1-2 2.8l.1 .1a2.13 2.13 0 0 0 1.9-1.5v-.2a2.01 2.01 0 0 0 .3-1.8l1.1-1.3-.4 1 .7-.5-.7 1 .8-.4-.8 .8 .7-.1-.9 .5 .8-.1-.8 .4h.7l-.8 .3 .3 .2h-.4l.2 .4-.4-.1 .2 .3h-.4l.1 .3h-.1a2.16 2.16 0 0 1-2 1l.1 .2h.4a.76 .76 0 0 1 .7 .7l.5 1.2-.6 .2a1.45 1.45 0 0 0-1.1-1.3l.2 1.8-.1 1.9 .4 .2a1.07 1.07 0 0 0-1.2 .4v-.3l-.5-.2a.87 .87 0 0 1 1.1-.1v-.7a4.4 4.4 0 0 0-.6-3.1l-.1-.3h-.2a2.16 2.16 0 0 1-.7-2.2l.3-.3 1.2-.8a.55 .55 0 0 0-.4-.7zM37.8 249.6a.76 .76 0 0 1 .3 1.1l.6 1.6 .4-1.7 .2 .1a.61 .61 0 0 1-.1 .9l-.3 .9h-.2l-.7-1.6-.3 .1a1.18 1.18 0 0 0 .1-1.4zM41.8 244.7l.2 .8 .3-.6v.6l.4-.5a1.9 1.9 0 0 1-1.2 1.4l-.3 .3zM38.2 246.8l1.4-.1 .2 .1v.3l-.5 .3a1.26 1.26 0 0 0-.9 1.9l.2 .7a1.84 1.84 0 0 1 .1 2l-.4-1.3a.96 .96 0 0 0-.4-1.3l-.4 .3a.78 .78 0 0 1 0 1.2l.1 .3h.4l.4 1.1a.38 .38 0 0 0 .2 .4 .38 .38 0 0 0 .4-.1l.6-1.2a2.94 2.94 0 0 1 .4 2.5l-.1 .5-.8-.1-.3 .4v.2l.4-.1 .1 .4 .2 .1a1.02 1.02 0 0 1 1.3-.5v-.4l-.3-.1 .1-1.7-.3-1.4 .1 .1a1.14 1.14 0 0 1 .8 .9 .63 .63 0 0 0 .8-.2 .63 .63 0 0 0-.2-.8l-.6-1.3 .9-.6 .2-.3 .3-.1-.1-.2h.4l-.1-.3h.3l-.1-.3 .5-.1-.2-.2 .6-.4v-.2l-.2 .1 .4-.6-.3 .1 .3-.6-.4 .1 .4-.5v-.3l-.3 .2 .2-.6-.1-.3-.4 .3v-.8l-.6 .8-.2-.7-.2 .5-.3-.8-.1 .6-.5-.8-.1 1.4-.6 1.9a1.81 1.81 0 0 1-1 1.4l-.6-.2a1.75 1.75 0 0 1 1.1-1.2 .75 .75 0 0 0 .1-1.3 .75 .75 0 0 0-1.2 .5z" fill-rule="evenodd"/>
<path d="M41.2 251.4l.3-.1 .2 .3h-.4z" fill-rule="evenodd"/>
<path d="M29.4 255.6h11.6l-.1 .8h-11.4zM31.3 255.4l.5-.1a2.48 2.48 0 0 0 1.4-1.3l.3 .6-.5 .5-.5 .3zM32.5 253.8l.3-.2 .2 .2-.3 .6zM37.2 254a2.65 2.65 0 0 0 1.8 1.4h-1.1l-.5-.3-.5-.5zM37.4 253.8l.2-.2 .3 .2-.3 .6zM29.2 255.4l.1 1.2h11.8l.2-1.1-.2-.1a4.1 4.1 0 0 1-3.3-.9l.3-.4-.1-.5a1.06 1.06 0 0 0-1.3 .9l.2 .4 .6 .5h-4.7l.3-.1a.84 .84 0 0 0 .6-.7 .84 .84 0 0 0-.5-.9l-.3-.2-.5 .1-.1 .5 .3 .4a4.2 4.2 0 0 1-3.4 .9z" fill-rule="evenodd"/>
<path d="M31 255.9l.1 .2h-.2zM31 255.8l-.3 .5 .4-.1 .2 .1z" fill-rule="evenodd"/>
<path d="M31.3 255.8h.3v.4a.25 .25 0 0 0 .2-.1 .25 .25 0 0 0-.1-.3h.1a.29 .29 0 0 1 0 .4 .29 .29 0 0 1-.4 0 .29 .29 0 0 1 0-.4z" fill-rule="evenodd"/>
<path d="M32.2 255.8a.22 .22 0 0 1 .3 .2 .22 .22 0 0 1-.3 .2zM32 255.8l.1 .5a.33 .33 0 0 0 .4-.1 .33 .33 0 0 0 0-.4 .33 .33 0 0 0-.5 0z" fill-rule="evenodd"/>
<path d="M32.9 255.9l.1 .2h-.2zM32.9 255.8l-.2 .5 .3-.1 .2 .1z" fill-rule="evenodd"/>
<path d="M33.3 255.8h.2l.1 .2 .2-.2-.2 .2 .2 .3-.3-.2-.1 .2h-.1l.2-.3z" fill-rule="evenodd"/>
<path d="M34.7 255.9l.1 .2h-.2zM34.7 255.8l-.3 .5 .4-.1 .2 .1z" fill-rule="evenodd"/>
<path d="M35 255.8h.5h-.2v.5h-.2l.1-.5z" fill-rule="evenodd"/>
<path d="M36.2 255.8h.3h-.1v.2h.1h-.1v.3h-.2z" fill-rule="evenodd"/>
<path d="M36.7 255.8h.2v.5h-.2z" fill-rule="evenodd"/>
<path d="M37.3 255.8a.22 .22 0 0 1 .3 .2 .22 .22 0 0 1-.3 .2zM37.1 255.8v.5a.33 .33 0 0 0 .5-.1 .33 .33 0 0 0 0-.4 .33 .33 0 0 0-.5 0z" fill-rule="evenodd"/>
<path d="M37.8 255.8h.4h-.2v.2h.1h-.1v.2l.2 .1h-.4z" fill-rule="evenodd"/>
<path d="M38.4 255.8h.2l-.1 .4 .2 .1h-.3z" fill-rule="evenodd"/>
<path d="M38.9 255.8h.2v.5h-.2z" fill-rule="evenodd"/>
<path d="M39.3 255.8h.2l-.1 .1 .2 .2-.2 .2h-.1v-.2l.2 .1z" fill-rule="evenodd"/>
<path d="M34.2 244.6a1.51 1.51 0 0 1 2 .2 2.67 2.67 0 0 0-2.1 0zM35.7 244.8l.4 .2 .1 .2-.4-.1zM34.6 244.9l.5-.1 .1 .2h-.4zM34 245.1l.3 .1-.3 .1zM34.9 244.1l.3-.2 .3 .2zM34.9 242.9h.2v.4h-.2zM35 242.3l.2 .2 .2-.2-.1 .4h-.2zM35.1 243.5h.2l.1 .4-.2-.2-.2 .2zM35.3 242.9h.2v.4h-.2zM34.4 242.9l.3 .1 .1 .2-.4 .1 .2-.2zM35.7 243l.3-.1-.2 .2 .2 .2-.4-.1zM32.7 242.1l1-.5-.1 1-.2-.1-.3 .1-.3 1.1 .5-1 .3 .9a1.84 1.84 0 0 1 .2 1.7l.4 .1a2.48 2.48 0 0 1 2.2 .1l.2-.3-.2-.7 .7-1.7 .4 .6-.2-1-.2-.1-.2 .3v-.9l.6 .4-.6-.7h-.3l-.1 .4-.5-.8-.5-.3 .2 .4 .6 .6-.5 .7 .4-.3a2.06 2.06 0 0 1 0 2.2l-.5-.2-.2-.6 .1-.1 .8 .2-.4-.5 .4-.5-.7 .2-.2-.2 .2-.7-.5 .4-.5-.4 .2 .7-.2 .2-.7-.2 .4 .5-.4 .5 .8-.2 .1 .1-.2 .6-.5 .2a2.02 2.02 0 0 1 0-2.2l.3 .5-.1-.6-.3-.1 .8-1.2-.4 .3-.5 .7-.2-.3a.8 .8 0 0 0-.8 .5z" fill-rule="evenodd"/>
<path d="M29.2 247.3l.3 .2a.61 .61 0 0 1 .8 .3l.3 .2a.8 .8 0 0 1 .6 1l.4 .1 .5 .6a1 1 0 0 1 .5 1l-.1 .7v-.5h-.1a.96 .96 0 0 0-.8-1.3l-.2-.2h-.7l-.1-.1-.1 .1 .1 .3h.6l-1.2 1.4-.2 .9-.4 .6a1.33 1.33 0 0 0-.5 1.8l.2 .5a1.26 1.26 0 0 1-.5-1.4l-.1-.4a1.56 1.56 0 0 0 .4-1.7l-.3 .2 .2-.5a3.2 3.2 0 0 0 .7-3zM30.4 251.1h.4a2.06 2.06 0 0 1-.1 1.6l.7 .5 .4 .5-.6-.2-.8-.6-.1-.9a.51 .51 0 0 1 .1-.9zM28.6 246.5a1.52 1.52 0 0 1 2.1 .6l-1.1 .1-.2-.1-.1-.4-.5 .1zM27.5 244.2v.8l-.3-.4-.1 .1a3.1 3.1 0 0 0 1.9 1.5l-1 .1 .5 .6 .5 .1 .1 1.1a1.84 1.84 0 0 1-.3 2.5l-.4 .9-.3 .4 .2 .1 .4-.1 .1 .4-.2 .5-.3 .2 .1 1.8 .2-.1 .3 .6h.1l.4-.1-.1-.5a1.3 1.3 0 0 1-.1-1.6l.9-1.1 .1 1.1 .6 .2 .5 .6 .1-.2 .2 .4 .5-.1a1.85 1.85 0 0 0-1.2-1.3l.1-.3a1.39 1.39 0 0 0 0-1.5h-.5l.5-.6a.66 .66 0 0 1 .9-.4 .66 .66 0 0 1 .3 .9l-.1 .4h.2v.1l-.1 .3 .2 .5 .1-.3a2.24 2.24 0 0 0 .1-2.2 .73 .73 0 0 1-.7-.7 .73 .73 0 0 1 .6-.7v-.2a.94 .94 0 0 0-.9 .8 .48 .48 0 0 1-.1-.5 .48 .48 0 0 1 .5-.3l.5-.3a.51 .51 0 0 0-.8 .2l-.5 .3-1-.8 .6-.1 .2-.5-1.2-.7 .5-.4v-.4l-.5 .5 .1-.2a.69 .69 0 0 0 .2-1.1v.5l-.2 .2v-1.1l-.3-.2 .1 .6-.1 .2-.4-1.2v.6l-.6-.3 .5 .6-.6-.2 .3 .3a1 1 0 0 1 .7 1.5l-.2-.8v.8l-.5-.2v-.7l-.2 .6-.2-.1-.1-.6-.2 .4-.2-.2 .1-.7-.2 .5z" fill-rule="evenodd"/>
<path d="M29.6 246.7l.2-.2 .3 .3z" fill-rule="evenodd"/>
<path d="M32.4 247.7h5.6v2l-.2-.1v-1.7h-5.2v2.5h5.2v-.8l.1 .2-.1 1.1v-.3h-2.5v4a4.1 4.1 0 0 0 2.6-3.6l.1-.1a4 4 0 0 1-2.8 3.9 4.2 4.2 0 0 1-2.8-4.7l.1 1.3 .1-.1a3.8 3.8 0 0 0 2.5 3.3v-4h-2.5l-.2-.9z" fill-rule="evenodd"/>
<circle cx="40" cy="246.3" r=".17"/>
</g>
<path d="M97.6 267.8h57.8" fill="none" stroke="#373435" stroke-width=".21"/>
<text font-size="8" fill="#373435" x="147.4" y="153.3">thing time</text>
<text font-size="7.1" fill="#373435" x="111.8" y="246.8">INFORMATION SIGN</text>
<g font-size="6.2" fill="#373435">
<text x="74.2" y="57.5">Maximum berthing time</text>
<text x="91.7" y="65">10</text>
<text x="99.3" y="65">minutes</text>
<text x="63.3" y="74.5">Diving, swimming or fishing from</text>
<text x="77.7" y="82">walkway is prohibited</text>
<text x="64.6" y="91.6">Commercial use by permit only</text>
</g>
<text font-size="6" fill="#373435" x="117.2" y="253.1">“PUBLIC WALKWAY”</text>
<text font-size="5.6" fill="#373435" x="175.3" y="272.7">BI1003_3</text>
<text font-size="5.3" fill="#373435" x="28" y="137.5">Public Walkway</text>
<text font-size="5" fill="#373435" x="122.3" y="258.5">(VIEW FROM LAND)</text>
<text font-size="4.2" fill="#373435" x="174.4" y="285.6">A</text>
<g font-size="3.9" fill="#373435">
<text x="17.5" y="198.9">Colour Legend</text>
<text x="72.1" y="198.8">Notes:</text>
<text x="72.1" y="204">1. This sign may used in conjunction with BI1003_1 and may be installed</text>
<text x="25.5" y="206.7">Retroreflective white</text>
<text x="77.1" y="208.3">near a public walkway facing towards the land indicating to pedestrians</text>
<text x="25.5" y="213.4">Black</text>
<text x="77.1" y="212.7">limitations of use of the public walkway.</text>
<text x="72.1" y="217.9">2. * Legend is MetaBold Roman or similar.</text>
<text x="72.1" y="223.1">3.</text>
<text x="78.9" y="223.1">Legend is MetaNormal Roman or similar.</text>
<text x="72.1" y="228.3">4. ** Insert appropriate time in minutes e.g. 10.</text>
<text x="97.6" y="267.4">APPROVED AS A MARINE SIGN</text>
</g>
<g font-size="3.5" fill="#231f20">
<text x="29.7" y="269.8">Maritime Safety Queensland</text>
<text x="124.7" y="273">by</text>
<text x="112.8" y="277.7">General Manager</text>
<text x="104.3" y="282.4">Maritime Safety Queensland</text>
</g>
<g font-size="3.5" fill="#373435">
<text x="16.7" y="280.4">Designed</text>
<text x="42.7" y="280.4">Checked</text>
<text x="69.7" y="280.4">Scale</text>
<text x="155.1" y="276.1">03/05/23</text>
<text x="157.8" y="280.9">Date</text>
<text x="17" y="284.8">TV 8/12</text>
<text x="42.6" y="284.8">DW 04/23</text>
<text x="69.7" y="285">Not to Scale</text>
</g>
<g font-size="3.2" fill="#373435">
<text x="93.8" y="62.5">**</text>
<text x="189.7" y="151.4">45*</text>
</g>
<text font-size="2.9" fill="#373435" x="180.2" y="278.4">Page 3 of 4</text>
<g font-size="2.8" fill="#373435">
<text x="73.5" y="133.2">BI1003_1</text>
<text x="73.5" y="148">BI1001_4</text>
<text x="73.5" y="164.4">BI1003_3</text>
<text x="32.2" y="179.1">Example installation</text>
</g>
<g font-size="2.5" fill="#373435">
<text x="103.3" y="40.1">1200</text>
<text x="171.5" y="45.7">r75</text>
<text x="41.8" y="53.3">10</text>
<text x="170.3" y="51.1">55</text>
<text x="170.1" y="56.1">45*</text>
<text x="170.3" y="59.9">30</text>
<text x="170.1" y="63.6">45*</text>
<text x="170.3" y="68.4">50</text>
<text x="32.1" y="73.4">500</text>
<text x="170.2" y="73.5">45</text>
<text x="170.3" y="76.9">30</text>
<text x="170.2" y="80.6">45</text>
<text x="170.3" y="85.4">50</text>
<text x="41.8" y="91">30</text>
<text x="170.1" y="90.1">45*</text>
<text x="170.3" y="95.4">60</text>
<text x="36.2" y="144.4">Facility Manager</text>
<text x="36.2" y="150.4">Phone</text>
<text x="33" y="157.9">Maximum berthing time</text>
<text x="40" y="160.9">10 minutes</text>
<text x="28.7" y="164.7">Diving, swimming or fishing from</text>
<text x="34.4" y="167.7">walkway is prohibited</text>
<text x="29.2" y="171.5">Commercial use by permit only</text>
<text x="76.5" y="221.3">#</text>
</g>
<text font-size="2.2" fill="#373435" x="36.2" y="147.1">Gladstone Regional Council</text>
<g font-size="1.6" fill="#373435">
<text x="62.2" y="144.3">WS 58</text>
<text x="44.8" y="150.3">07 8765 4321</text>
</g>
<g font-size="1.5" fill="#373435">
<text x="172.9" y="72">#</text>
<text x="172.9" y="79.1">#</text>
</g>
<text font-size="1.4" fill="#373435" x="38.1" y="152.2">Please report damage or hazards at this facility</text>
<g font-size="1.2" fill="#373435">
<text x="26.7" y="147">Facility</text>
<text x="27.4" y="148.3">logo</text>
</g>
</svg>
